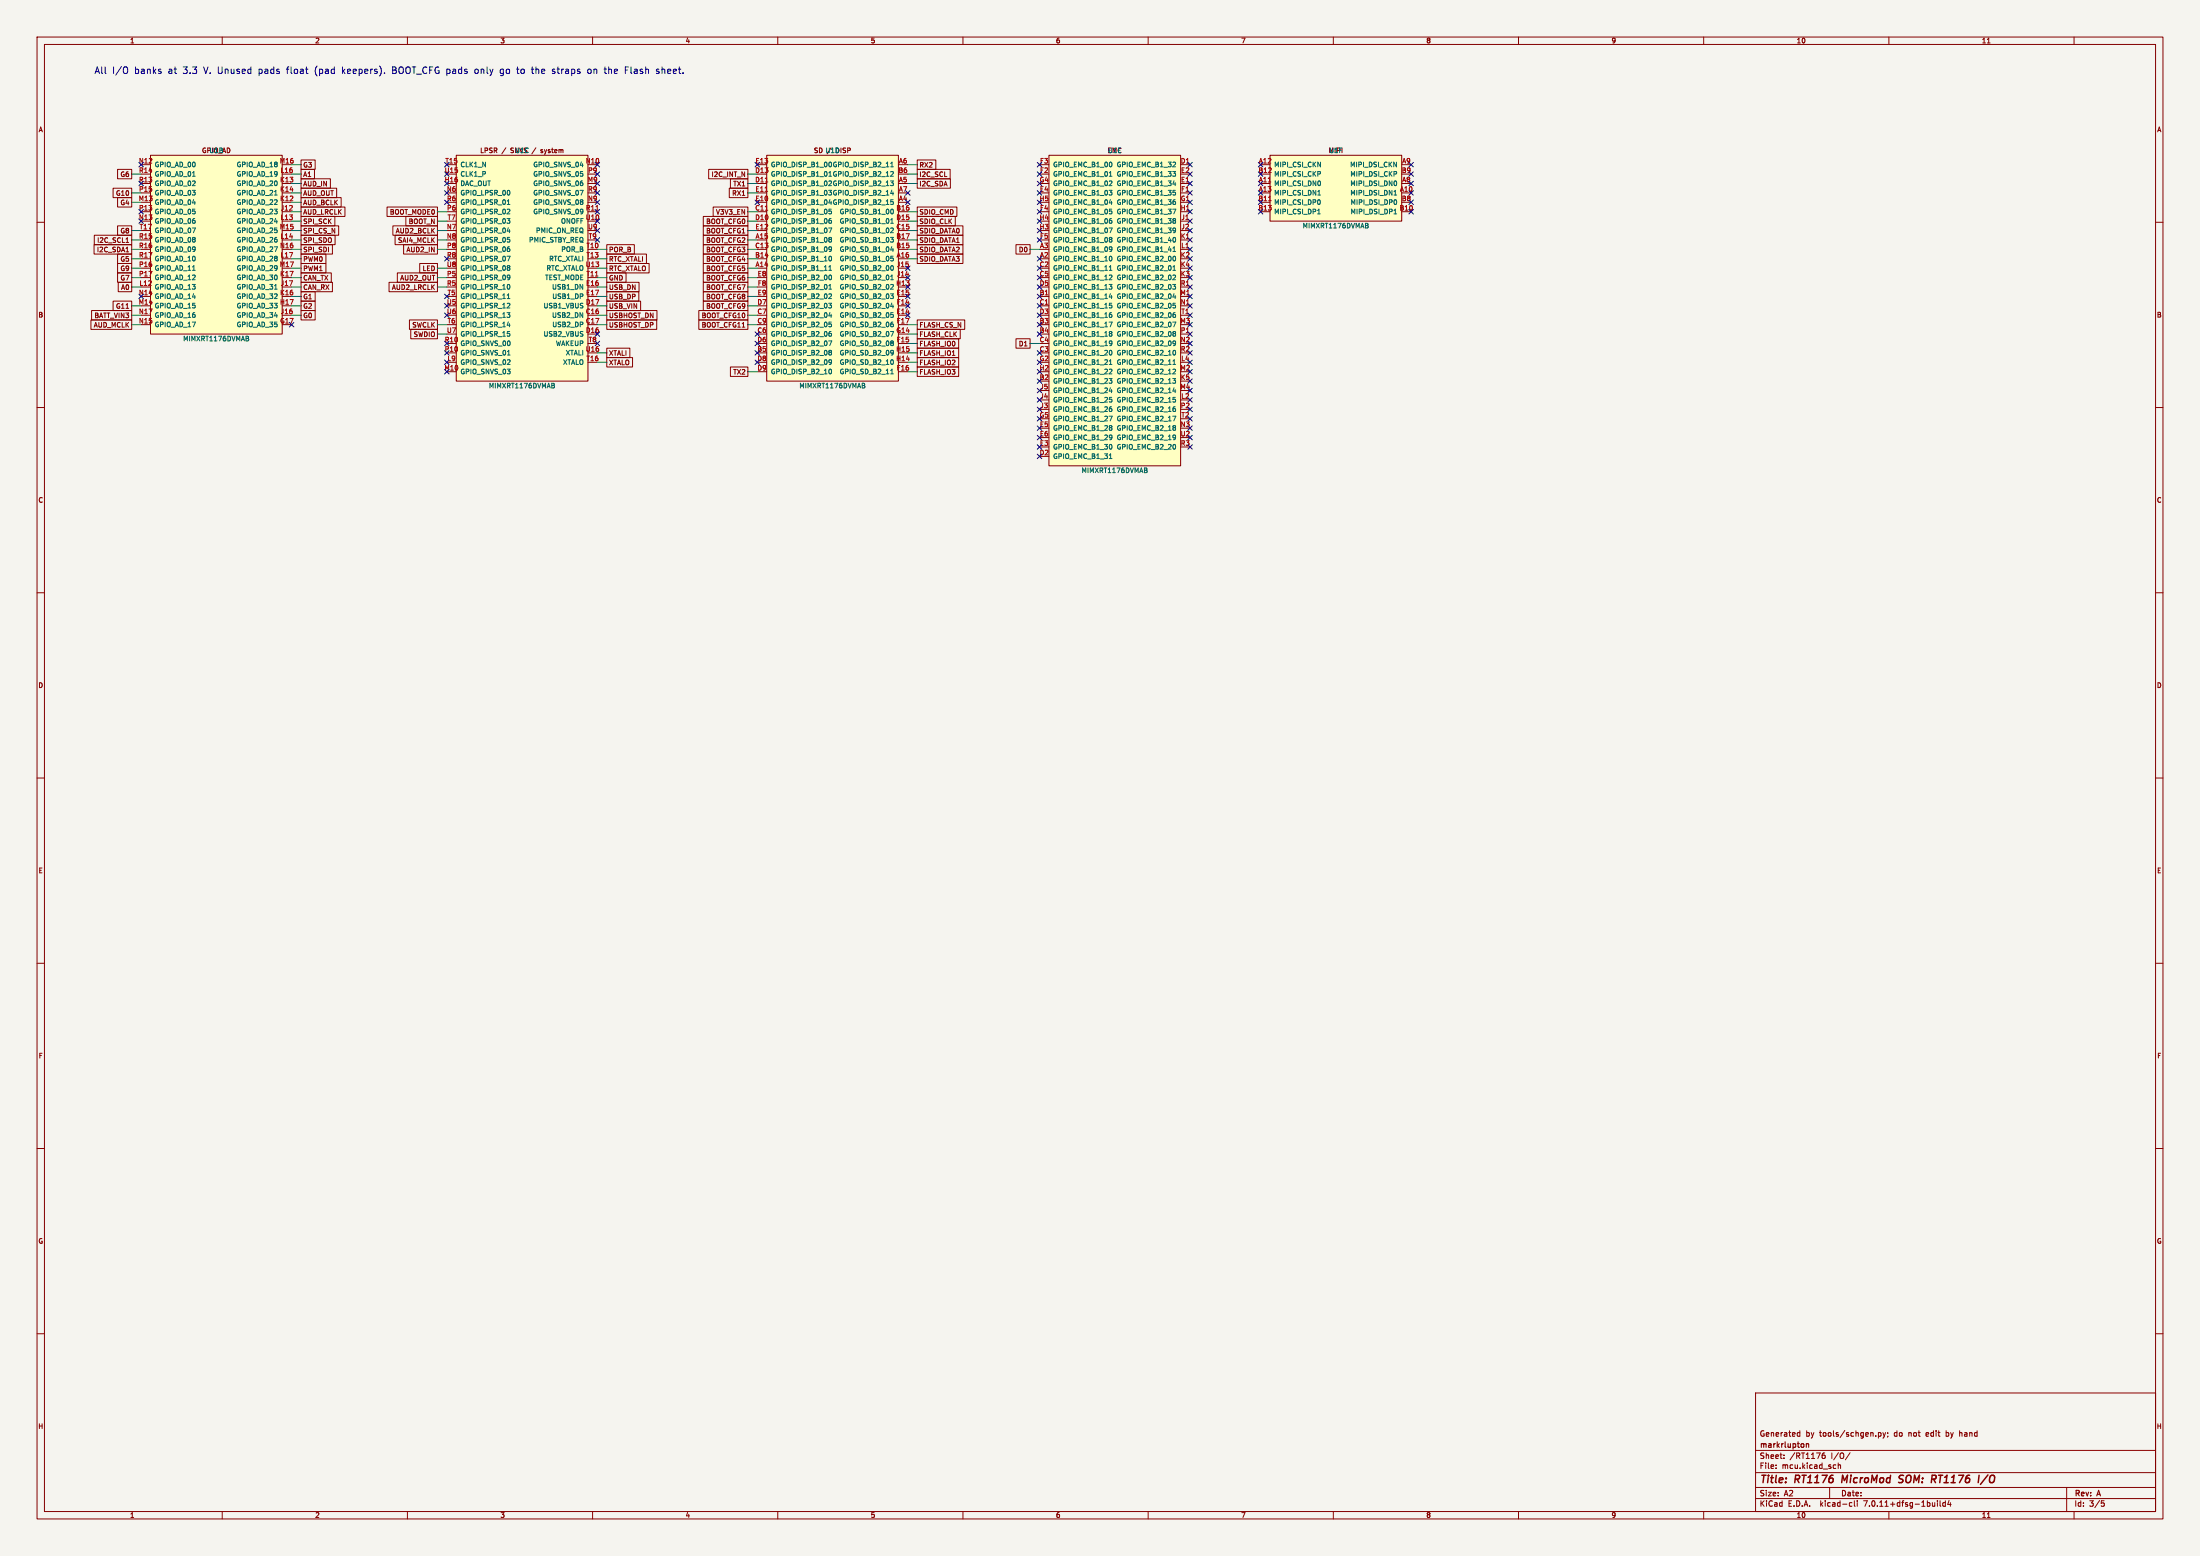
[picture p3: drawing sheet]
<svg xmlns="http://www.w3.org/2000/svg" width="594mm" height="420mm" viewBox="0 0 594 420" stroke-linecap="round" stroke-linejoin="round" font-family="sans-serif">
<path d="M0 0h594v420h-594z" fill="#f5f4ef" stroke="#f5f4ef" stroke-width=".27"/>
<g fill="none" stroke="#840000" stroke-width=".27">
<path d="M10 10h574v400h-574zM12 12h570v396h-570zM60 10v2M110 10v2M160 10v2M210 10v2M260 10v2M310 10v2M360 10v2M410 10v2M460 10v2M510 10v2"/>
<path d="M536.6 11.6h.7M560 10v2M10 60h2M30.5 50.8h5.1v2.5h-5.1zM31.7 53.3h3.9v2.6h-3.9zM31.7 45.7h3.9v2.6h-3.9zM40.6 41.9h35.6v48.3h-35.6zM81.3 43.2h3.8v2.5h-3.8zM81.3 45.7h3.6v2.6h-3.6zM81.3 58.4h9.1v2.6h-9.1zM81.3 55.9h11.8v2.5h-11.8zM81.3 53.3h10.8v2.6h-10.8z"/>
<path d="M81.3 48.3h7.9v2.5h-7.9zM81.3 50.8h9.6v2.5h-9.6zM104.5 55.9h13.6v2.5h-13.6zM109.6 58.4h8.5v2.6h-8.5zM123.2 41.9h35.5v61h-35.5zM189.9 58.4h12v2.6h-12zM191.3 45.7h10.6v2.6h-10.6zM192.6 55.9h9.3v2.5h-9.3zM196.9 50.8h5v2.5h-5zM197.2 48.3h4.7v2.5h-4.7zM207 41.9h35.6v61h-35.6zM247.6 43.2h5.1v2.5h-5.1z"/>
<path d="M247.6 45.7h8.9v2.6h-8.9zM247.6 48.3h9v2.5h-9zM247.6 55.9h10.8v2.5h-10.8zM247.6 58.4h10.3v2.6h-10.3zM283.2 41.9h35.6v83.8h-35.6zM318.8 44.5h2.5M318.8 49.5h2.5M318.8 52.1h2.5M318.8 57.2h2.5M318.8 59.7h2.5M342.9 41.9h35.6v17.8h-35.6zM582 60h2"/>
<path d="M25.4 66h10.2v2.6h-10.2zM25.5 63.5h10.1v2.5h-10.1zM31.7 73.7h3.9v2.5h-3.9zM31.7 71.1h3.9v2.6h-3.9zM31.7 68.6h3.9v2.5h-3.9zM31.7 61h3.9v2.5h-3.9zM31.9 76.2h3.7v2.5h-3.7zM34 68h.7M34 65.4h.7M81.3 73.7h8.1v2.5h-8.1zM81.3 66h8.5v2.6h-8.5zM81.3 63.5h9.2v2.5h-9.2z"/>
<path d="M81.3 61h10.1v2.5h-10.1zM81.3 78.7h3.8v2.6h-3.8zM81.3 76.2h8.5v2.5h-8.5zM81.3 68.6h6.7v2.5h-6.7zM81.3 71.1h6.7v2.6h-6.7zM105 76.2h13.1v2.5h-13.1zM106.1 61h12v2.5h-12zM106.7 63.5h11.4v2.5h-11.4zM107.3 73.7h10.8v2.5h-10.8zM109 66h9.1v2.6h-9.1zM113.3 71.1h4.8v2.6h-4.8zM163.8 71.1h11.5v2.6h-11.5z"/>
<path d="M163.8 78.7h8.7v2.6h-8.7zM163.8 76.2h8.7v2.5h-8.7zM163.8 73.7h5.2v2.5h-5.2zM163.8 68.6h10.7v2.5h-10.7zM163.8 66h7.5v2.6h-7.5zM189.9 61h12v2.5h-12zM189.9 63.5h12v2.5h-12zM189.9 66h12v2.6h-12zM189.9 68.6h12v2.5h-12zM189.9 71.1h12v2.6h-12zM189.9 73.7h12v2.5h-12zM189.9 76.2h12v2.5h-12z"/>
<path d="M189.9 78.7h12v2.6h-12zM247.6 66h12.4v2.6h-12.4zM247.6 68.6h12.4v2.5h-12.4zM247.6 61h12.4v2.5h-12.4zM247.6 63.5h12.4v2.5h-12.4zM274.3 66h3.8v2.6h-3.8zM318.8 62.2h2.5M318.8 64.8h2.5M318.8 67.3h2.5M318.8 77.5h2.5M24.5 86.4h11.1v2.5h-11.1zM24.7 83.8h10.9v2.6h-10.9z"/>
<path d="M30.5 81.3h5.1v2.5h-5.1zM81.3 83.8h3.8v2.6h-3.8zM81.3 81.3h3.8v2.5h-3.8zM110.5 86.4h7.6v2.5h-7.6zM110.9 88.9h7.2v2.5h-7.2zM163.8 83.8h13.6v2.6h-13.6zM163.8 81.3h9.2v2.5h-9.2zM163.8 86.4h13.5v2.5h-13.5zM163.8 94h6.3v2.5h-6.3zM163.8 96.5h7v2.6h-7zM188.7 83.8h13.2v2.6h-13.2zM188.7 86.4h13.2v2.5h-13.2z"/>
<path d="M189.9 81.3h12v2.5h-12zM197.2 99.1h4.7v2.5h-4.7zM247.6 86.4h12.9v2.5h-12.9zM247.6 99.1h11.2v2.5h-11.2zM247.6 96.5h11.2v2.6h-11.2zM247.6 94h11.2v2.5h-11.2zM247.6 91.4h11.2v2.6h-11.2zM247.6 88.9h11.7v2.5h-11.7zM274.3 91.4h3.8v2.6h-3.8zM280.7 80h2.5M280.7 82.6h2.5M318.8 82.6h2.5"/>
<path d="M318.8 90.2h2.5M318.8 85.1h2.5M10 110h2M280.7 110.5h2.5M280.7 108h2.5M280.7 105.4h2.5M582 110h2M10 160h2M582 160h2M10 210h2M582 210h2M10 260h2"/>
<path d="M582 260h2M10 310h2M582 310h2M10 360h2M474 376h108v32h-108zM582 360h2M474 397.5h108M474 391.5h108M479.5 396.2v.2M479.5 395.4v.2M481.7 393.5v.2M481.7 392.7v.2"/>
<path d="M485.4 387.6h.6M485.4 386.7h.6M486 386.2v1.5M492.7 392.2h-.5l-.2 .3v.9l.2 .3 .5-.2v-.7l-.5-.1-.2 .3M495.2 395.4h.5M495.7 396.3l-.5 .1M496.3 395.5l.6-.1 .1 1M496.3 394.9v1.5M499.5 392.1l-1.3 1.9M507.2 386.7h.4l.3 .3-.2 .6h-.5M507.2 386.7v1.5M508.4 386.7l.3 1"/>
<path d="M508.7 387.7l-.3 .5M509.1 386.7l-.4 1M509.7 386.7v.2M509.7 387.6l-.1 .3M529.1 386.2v1.5M529.2 386.7l-.1 .1M60 408v2M110 408v2M160 408v2M210 408v2M260 408v2M310 408v2"/>
<path d="M360 408v2M410 408v2M460 408v2M474 404.5h108M474 401.5h108M494 401.5v3M499.6 405.6h.4M500 406.5l-.4 .1M500.7 405.1v1.3l.2 .2M501.5 405.1v.1M501.5 405.6v1M510 408v2"/>
<path d="M523.1 405.1v.1M523.1 405.6v1M523.8 405.1v1.3l.2 .2M525.2 405.6h-.4l-.3 .3 .2 .6h.5M525.2 405.1v1.5M526.2 405l-.3 1.1h.9M526.6 405.6v1M536.6 409.6h.7M558 401.5v6.5M560 408v2M567.4 405.1h.7M567.5 405.6h.4l.3 .3-.2 .6-.5 .1"/>
</g>
<path d="M497.5 398.2l-.2 2M513.7 398.2l-.7 .1-.2 .5 .1 .3 .7 .2M522.6 398.3l.2 .3-.2 .5M536.8 398.1l-2.1 2.6M513.7 400l-.3 .2-.8-.1" fill="none" stroke="#840000" stroke-width=".4"/>
<path d="M487.8 389.7h.5v1" fill="none" stroke="#840000" stroke-width=".3"/>
<g fill="#ffffc2" stroke="#ffffc2" stroke-width=".27">
<path d="M342.9 41.9h35.6v17.8h-35.6z"/>
<path d="M283.2 41.9h35.6v83.8h-35.6z"/>
<path d="M207 41.9h35.6v61h-35.6z"/>
<path d="M40.6 41.9h35.6v48.3h-35.6z"/>
<path d="M123.2 41.9h35.5v61h-35.5z"/>
</g>
<g fill="none" stroke="#006464" stroke-width=".27">
<path d="M136.9 55.2h.8M223.8 56.5h.7M224 56.9l.5 .3v.4l-.5 .1M224 59.5l.5 .2v.4l-.5 .2M224.2 59h.2M240.4 48.8h.8l-.4 .5 .4 .1v.5l-.6 .2M240.5 45h.7M240.5 52.2h.8M240.5 53.9h.7M240.6 44.1l.2-.3v1.2M240.7 46.3l.4 .1 .1 .3-.8 .9h.8M240.7 54.4l.5 .2v.5l-.5 .1"/>
<path d="M240.7 59.2l.1-.2v1.3M241.1 56.6v1M241.1 51.8v.8M299.4 51.4h.8l-.4 .5M299.4 50.1h.8M299.5 47.6h.7M299.5 54.8h.8M300.2 44v.8M300.2 49v.4M300.2 52v.5M300.2 57.1v.5M300.2 59.6v.5"/>
<path d="M316.6 45h.8M316.6 46.3h.8l-.4 .5M316.6 56.5h.9l-.6 1.2M316.7 49.7h.8M317.4 43.9v.4M317.4 46.9v.5M317.4 52v.5M317.4 54.5v.6M317.4 59.1v.3M317.4 59.7v.4M355.7 57.7h.8M355.8 52.6h.7"/>
<path d="M356.4 54.2v.7M376.4 52.6h.7M376.4 57.7h.7M377 54.2v.7M223.7 61.5h.9l-.6 1.3M223.8 73h.7M223.8 78h.7M223.9 72l.3-.3v1.3M223.9 77.1l.3-.3v1.2M224 79.3l.4 .1 .1 .3-.8 .9h.8M224 64.1l.5 .2-.2 .3M224 66.6l.5 .3v.7l-.3 .3"/>
<path d="M224 64.6h.3M224.1 74.2a.68 .68 0 0 1 .4 .7 .68 .68 0 0 1-.4 .6M224.1 69.2a.68 .68 0 0 1 .4 .6 .68 .68 0 0 1-.4 .6M224.3 64.6l.2 .5-.5 .2M224.5 67.2l-.5 .2M240.4 64.1h.8l-.4 .5M240.4 79.3h.8l-.4 .5M240.5 75.5h.7M240.5 67.5h.8M240.5 60.3h.7M240.5 69.2h.7M240.7 74.4l.1-.2v1.3"/>
<path d="M241 61.5l.2 .3v.3l-.8 .7h.8M241 76.8l.2 .2v.3l-.8 .7h.8M241.1 69.7v.7M241.1 64.6v.7M241.1 71.8v1M241.1 79.9v.6M299.4 75.5h.8M299.4 76.8h.8l-.4 .5M299.4 61.5h.9l-.6 1.3M299.5 73h.7M300.2 69.4v.8M300.2 64.2v.3"/>
<path d="M300.2 64.7v.5M300.2 66.7v.9M300.2 74.4v.4M300.2 77.4v.5M300.2 67.2v.1M316.6 75.5h.8M316.6 76.8h.8l-.4 .5M316.7 73h.7M316.7 67.9h.7M317.4 61.7v.8M317.4 64.3v.8M317.4 69.4v.8"/>
<path d="M317.4 74.4v.4M317.4 77.4v.5M317.4 62.1v.1M369.3 60.9v.6M369.3 60.4v.4M67 91.4v.6M67 90.9v.3M136.9 80.6h.8M137 95.8h.7M223.7 81.9h.8l-.4 .4 .4 .2v.4l-.6 .2M223.7 92h.9l-.6 1.3M223.8 85.2h.8"/>
<path d="M223.8 86.9h.7M224 87.4l.5 .3v.4l-.5 .1M224 90l.5 .2v.4l-.5 .1M224 94.6l.5 .2-.2 .3M224 97.1l.5 .2-.2 .9M224 95.1h.3M224.1 99.6a.68 .68 0 0 1 .4 .7 .68 .68 0 0 1-.4 .6M224.2 89.5h.2M224.3 95.1l.2 .5-.5 .2M224.3 98.3l-.1 .1M224.3 98.2v.1M224.4 84.8v.9"/>
<path d="M224.5 97.6l-.5 .3M240.4 89.5h.9l-.6 1.2M240.5 82.7h.8M240.5 84.4h.7M240.7 99.8l.1-.2v1.3M241.1 97.2v1M241.1 84.9v.7M241.1 87.5v.6M241.1 92.1v.4M241.1 92.6v.6M241.1 94.6l.1 .7-.2 .4M241.2 95.1l-.1 .2"/>
<path d="M299.4 86.9h.9l-.6 1.3M299.5 80.2h.8M299.5 98.4h.7M300.2 82.5v.5M300.2 85v.5M300.2 89.6v.3M300.2 90.1v.5M300.2 92.1v.9M300.2 94.8v.8M300.2 99.8v.4M300.2 92.6v.1M316.6 86.9h.9l-.6 1.3"/>
<path d="M316.7 80.2h.8M316.7 98.4h.7M317.4 82.5v.5M317.4 85v.5M317.4 89.6v.3M317.4 90.1v.5M317.4 92.1v.9M317.4 94.8v.8M317.4 99.8v.4M317.4 92.6v.1M149.6 104.1v.6M149.6 103.6v.3"/>
<path d="M233.4 104.1v.6M233.4 103.6v.3M240.5 100.9h.7M299.4 102.2h.8l-.4 .5M299.4 112.3h.9l-.6 1.3M299.4 100.9h.8M299.5 105.6h.8M300.2 102.8v.5M300.2 107.9v.5M300.2 110.4v.5M300.2 115v.3M300.2 115.5v.5"/>
<path d="M300.2 117.5v.9M300.2 118v.1M316.6 102.2h.8l-.4 .5M316.6 112.3h.9l-.6 1.3M316.6 100.9h.8M316.7 105.6h.8M317.4 102.8v.5M317.4 107.9v.5M317.4 110.4v.5M317.4 115v.3M317.4 115.5v.5M317.4 117.5v.9"/>
<path d="M317.4 118v.1M299.5 123.8h.7M300.2 120.2v.8M309.6 127v.5M309.6 126.4v.4M317.4 120.2v.8"/>
</g>
<path d="M160.9 56.7h.7M206.6 51.7h.7M206.6 56.7h.7M206.6 49.1h.7M342.5 54.2h.7" fill="none" stroke="#a90000" stroke-width=".27"/>
<g fill="none" stroke="#0000c2" stroke-width=".27">
<path d="M34.2 18.2a1.26 1.26 0 0 1 0 1.6M128.4 18.7l-.2 .3 .2 .8M135.4 18.7l-.3 .3v.5l.3 .3M139.5 18.7h.6M139.7 18.1v1.5l.3 .2M143.4 18.7h.7M143.7 18.1v1.5l.4 .2M149.1 19.8h.5M149.6 18.7l-.5 .2 .1 .3 .4 .1M159.4 18.7h-.4l-.3 .3 .1 .7 .2 .1h.4M163.1 18.7h.7M163.4 19.8h.4"/>
<path d="M168.8 18.9h.6M168.8 18.1h.9M177.9 18.7h-.4l-.3 .2 .1 .3 .6 .1v.5h-.7M135.1 20.4h.2"/>
</g>
<g fill="none" stroke="#009600" stroke-width=".27">
<path d="M35.6 47h2.5M35.6 52.1h2.5M35.6 54.6h2.5M78.7 49.5h2.6M78.7 57.2h2.6M78.7 59.7h2.6M78.7 47h2.6M78.7 44.5h2.6M78.7 52.1h2.6M78.7 54.6h2.6M118.1 57.2h2.5M118.1 59.7h2.5"/>
<path d="M201.9 49.5h2.6M201.9 57.2h2.6M201.9 59.7h2.6M201.9 47h2.6M201.9 52.1h2.6M245.1 49.5h2.5M245.1 57.2h2.5M245.1 59.7h2.5M245.1 47h2.5M245.1 44.5h2.5M35.6 67.3h2.5M35.6 69.9h2.5"/>
<path d="M35.6 62.2h2.5M35.6 77.5h2.5M35.6 74.9h2.5M35.6 72.4h2.5M35.6 64.8h2.5M78.7 67.3h2.6M78.7 69.9h2.6M78.7 62.2h2.6M78.7 77.5h2.6M78.7 74.9h2.6M78.7 72.4h2.6M78.7 64.8h2.6"/>
<path d="M118.1 67.3h2.5M118.1 62.2h2.5M118.1 77.5h2.5M118.1 74.9h2.5M118.1 72.4h2.5M118.1 64.8h2.5M161.3 67.3h2.5M161.3 69.9h2.5M161.3 77.5h2.5M161.3 74.9h2.5M161.3 72.4h2.5M201.9 67.3h2.6"/>
<path d="M201.9 69.9h2.6M201.9 62.2h2.6M201.9 77.5h2.6M201.9 74.9h2.6M201.9 72.4h2.6M201.9 64.8h2.6M245.1 67.3h2.5M245.1 69.9h2.5M245.1 62.2h2.5M245.1 64.8h2.5M278.1 67.3h2.6M35.6 82.6h2.5"/>
<path d="M35.6 85.1h2.5M35.6 87.6h2.5M78.7 82.6h2.6M78.7 85.1h2.6M78.7 80h2.6M118.1 87.6h2.5M118.1 90.2h2.5M161.3 97.8h2.5M161.3 95.3h2.5M161.3 82.6h2.5M161.3 85.1h2.5M161.3 87.6h2.5"/>
<path d="M161.3 80h2.5M201.9 82.6h2.6M201.9 85.1h2.6M201.9 87.6h2.6M201.9 80h2.6M245.1 97.8h2.5M245.1 95.3h2.5M245.1 92.7h2.5M245.1 87.6h2.5M245.1 90.2h2.5M278.1 92.7h2.6M201.9 100.3h2.6"/>
<path d="M245.1 100.3h2.5"/>
</g>
<g fill="none" stroke="#000084" stroke-width=".27">
<path d="M37.5 59.1l1.2 1.2M37.5 56.5l1.2 1.3M37.5 48.9l1.2 1.2M37.5 43.8l1.2 1.3M38.7 59.1l-1.2 1.2M38.7 56.5l-1.2 1.3M38.7 48.9l-1.2 1.2M38.7 43.8l-1.2 1.3M120 54l1.3 1.2M120 51.5l1.3 1.2M120 48.9l1.3 1.2M120 46.4l1.3 1.2"/>
<path d="M120 43.8l1.3 1.3M121.3 54l-1.3 1.2M121.3 51.5l-1.3 1.2M121.3 48.9l-1.3 1.2M121.3 46.4l-1.3 1.2M121.3 43.8l-1.3 1.3M160.7 59.1l1.2 1.2M160.7 56.5l1.2 1.3M160.7 54l1.2 1.2M160.7 51.5l1.2 1.2M160.7 48.9l1.2 1.2M160.7 46.4l1.2 1.2"/>
<path d="M160.7 43.8l1.2 1.3M161.9 54l-1.2 1.2M161.9 59.1l-1.2 1.2M161.9 56.5l-1.2 1.3M161.9 51.5l-1.2 1.2M161.9 48.9l-1.2 1.2M161.9 46.4l-1.2 1.2M161.9 43.8l-1.2 1.3M203.9 54l1.2 1.2M203.9 43.8l1.2 1.3M205.1 54l-1.2 1.2M205.1 43.8l-1.2 1.3"/>
<path d="M244.5 54l1.2 1.2M244.5 51.5l1.2 1.2M245.7 54l-1.2 1.2M245.7 51.5l-1.2 1.2M280.1 48.9l1.2 1.2M280.1 51.5l1.2 1.2M280.1 54l1.2 1.2M280.1 56.5l1.2 1.3M280.1 59.1l1.2 1.2M280.1 43.8l1.2 1.3M280.1 46.4l1.2 1.2M281.3 48.9l-1.2 1.2"/>
<path d="M281.3 51.5l-1.2 1.2M281.3 54l-1.2 1.2M281.3 56.5l-1.2 1.3M281.3 59.1l-1.2 1.2M281.3 43.8l-1.2 1.3M281.3 46.4l-1.2 1.2M320.7 56.5l1.2 1.3M320.7 59.1l1.2 1.2M320.7 54l1.2 1.2M320.7 51.5l1.2 1.2M320.7 48.9l1.2 1.2M320.7 46.4l1.2 1.2"/>
<path d="M320.7 43.8l1.2 1.3M321.9 59.1l-1.2 1.2M321.9 56.5l-1.2 1.3M321.9 54l-1.2 1.2M321.9 51.5l-1.2 1.2M321.9 48.9l-1.2 1.2M321.9 46.4l-1.2 1.2M321.9 43.8l-1.2 1.3M339.8 54l1.2 1.2M339.8 43.8l1.2 1.3M339.8 56.5l1.2 1.3M339.8 51.5l1.2 1.2"/>
<path d="M339.8 48.9l1.2 1.2M339.8 46.4l1.2 1.2M341 54l-1.2 1.2M341 43.8l-1.2 1.3M341 56.5l-1.2 1.3M341 51.5l-1.2 1.2M341 48.9l-1.2 1.2M341 46.4l-1.2 1.2M380.4 46.4l1.2 1.2M380.4 48.9l1.2 1.2M380.4 51.5l1.2 1.2M380.4 54l1.2 1.2"/>
<path d="M380.4 43.8l1.2 1.3M380.4 56.5l1.2 1.3M381.6 46.4l-1.2 1.2M381.6 48.9l-1.2 1.2M381.6 51.5l-1.2 1.2M381.6 54l-1.2 1.2M381.6 43.8l-1.2 1.3M381.6 56.5l-1.2 1.3M37.5 79.4l1.2 1.2M38.7 79.4l-1.2 1.2M120 79.4l1.3 1.2M120 69.2l1.3 1.3"/>
<path d="M121.3 79.4l-1.3 1.2M121.3 69.2l-1.3 1.3M160.7 64.2l1.2 1.2M160.7 61.6l1.2 1.2M161.9 64.2l-1.2 1.2M161.9 61.6l-1.2 1.2M244.5 79.4l1.2 1.2M244.5 76.9l1.2 1.2M244.5 74.3l1.2 1.2M244.5 71.8l1.2 1.2M245.7 79.4l-1.2 1.2M245.7 76.9l-1.2 1.2"/>
<path d="M245.7 74.3l-1.2 1.2M245.7 71.8l-1.2 1.2M280.1 61.6l1.2 1.2M280.1 64.2l1.2 1.2M280.1 76.9l1.2 1.2M280.1 74.3l1.2 1.2M280.1 71.8l1.2 1.2M280.1 69.2l1.2 1.3M280.1 79.4l1.2 1.2M281.3 61.6l-1.2 1.2M281.3 64.2l-1.2 1.2M281.3 76.9l-1.2 1.2"/>
<path d="M281.3 74.3l-1.2 1.2M281.3 71.8l-1.2 1.2M281.3 69.2l-1.2 1.3M281.3 79.4l-1.2 1.2M320.7 64.2l1.2 1.2M320.7 61.6l1.2 1.2M320.7 66.7l1.2 1.2M320.7 79.4l1.2 1.2M320.7 76.9l1.2 1.2M320.7 74.3l1.2 1.2M320.7 71.8l1.2 1.2M320.7 69.2l1.2 1.3"/>
<path d="M321.9 64.2l-1.2 1.2M321.9 61.6l-1.2 1.2M321.9 69.2l-1.2 1.3M321.9 71.8l-1.2 1.2M321.9 74.3l-1.2 1.2M321.9 76.9l-1.2 1.2M321.9 66.7l-1.2 1.2M321.9 79.4l-1.2 1.2M78.1 87l1.2 1.2M79.3 87l-1.2 1.2M120 94.6l1.3 1.3M120 81.9l1.3 1.3"/>
<path d="M120 99.7l1.3 1.2M120 97.2l1.3 1.2M120 92.1l1.3 1.2M120 84.5l1.3 1.2M121.3 94.6l-1.3 1.3M121.3 99.7l-1.3 1.2M121.3 92.1l-1.3 1.2M121.3 84.5l-1.3 1.2M121.3 81.9l-1.3 1.3M121.3 97.2l-1.3 1.2M160.7 89.6l1.2 1.2M160.7 92.1l1.2 1.2"/>
<path d="M161.9 89.6l-1.2 1.2M161.9 92.1l-1.2 1.2M203.9 89.6l1.2 1.2M203.9 97.2l1.2 1.2M203.9 94.6l1.2 1.3M203.9 92.1l1.2 1.2M205.1 89.6l-1.2 1.2M205.1 94.6l-1.2 1.3M205.1 97.2l-1.2 1.2M205.1 92.1l-1.2 1.2M244.5 84.5l1.2 1.2M244.5 81.9l1.2 1.3"/>
<path d="M245.7 81.9l-1.2 1.3M245.7 84.5l-1.2 1.2M280.1 99.7l1.2 1.2M280.1 94.6l1.2 1.3M280.1 89.6l1.2 1.2M280.1 97.2l1.2 1.2M280.1 87l1.2 1.2M280.1 84.5l1.2 1.2M280.1 81.9l1.2 1.3M281.3 99.7l-1.2 1.2M281.3 97.2l-1.2 1.2M281.3 89.6l-1.2 1.2"/>
<path d="M281.3 87l-1.2 1.2M281.3 84.5l-1.2 1.2M281.3 94.6l-1.2 1.3M281.3 81.9l-1.2 1.3M320.7 97.2l1.2 1.2M320.7 94.6l1.2 1.3M320.7 89.6l1.2 1.2M320.7 87l1.2 1.2M320.7 81.9l1.2 1.3M320.7 92.1l1.2 1.2M320.7 84.5l1.2 1.2M320.7 99.7l1.2 1.2"/>
<path d="M321.9 97.2l-1.2 1.2M321.9 94.6l-1.2 1.3M321.9 89.6l-1.2 1.2M321.9 87l-1.2 1.2M321.9 81.9l-1.2 1.3M321.9 92.1l-1.2 1.2M321.9 84.5l-1.2 1.2M321.9 99.7l-1.2 1.2M280.1 104.8l1.2 1.2M280.1 102.3l1.2 1.2M280.1 107.3l1.2 1.3M280.1 109.9l1.2 1.2"/>
<path d="M280.1 112.4l1.2 1.2M280.1 115l1.2 1.2M280.1 117.5l1.2 1.2M281.3 104.8l-1.2 1.2M281.3 102.3l-1.2 1.2M281.3 107.3l-1.2 1.3M281.3 109.9l-1.2 1.2M281.3 112.4l-1.2 1.2M281.3 115l-1.2 1.2M281.3 117.5l-1.2 1.2M320.7 102.3l1.2 1.2M320.7 104.8l1.2 1.2"/>
<path d="M320.7 115l1.2 1.2M320.7 112.4l1.2 1.2M320.7 109.9l1.2 1.2M320.7 107.3l1.2 1.3M320.7 117.5l1.2 1.2M321.9 102.3l-1.2 1.2M321.9 104.8l-1.2 1.2M321.9 115l-1.2 1.2M321.9 112.4l-1.2 1.2M321.9 109.9l-1.2 1.2M321.9 107.3l-1.2 1.3M321.9 117.5l-1.2 1.2"/>
<path d="M280.1 120l1.2 1.3M280.1 122.6l1.2 1.2M281.3 122.6l-1.2 1.2M281.3 120l-1.2 1.3M320.7 120l1.2 1.3M321.9 120l-1.2 1.3"/>
</g>
<g font-size="2.8" fill="#840000">
<text x="475" y="400.9">Title:</text>
<text x="484.7" y="400.9">RT1176</text>
<text x="498.1" y="400.9">MicroMod</text>
<text x="514.4" y="400.9">SOM:</text>
<text x="523.9" y="400.9">RT1176</text>
<text x="537.4" y="400.9">I/O</text>
</g>
<g font-size="2.5" fill="#0000c2">
<text x="25.4" y="20.1">All</text>
<text x="30.2" y="20.1">I/O</text>
<text x="36.3" y="20.1">banks</text>
<text x="45.4" y="20.1">at</text>
<text x="49.5" y="20.1">3.3</text>
<text x="55.2" y="20.1">V. Unused</text>
<text x="70.1" y="20.1">pads</text>
<text x="77.9" y="20.1">float</text>
<text x="85.5" y="20.1">(pad</text>
<text x="93" y="20.1">keepers).</text>
<text x="106.6" y="20.1">BOOT_CFG pads</text>
<text x="129.1" y="20.1">only</text>
<text x="136" y="20.1">go</text>
<text x="140.7" y="20.1">to</text>
<text x="144.8" y="20.1">the</text>
<text x="150.4" y="20.1">straps</text>
<text x="160.1" y="20.1">on</text>
<text x="164.7" y="20.1">the</text>
<text x="170.4" y="20.1">Flash</text>
<text x="178.9" y="20.1">sheet.</text>
</g>
<g font-size="2.1" fill="#840000">
<text x="475" y="388">Generated</text>
<text x="487.5" y="388">by</text>
<text x="491.3" y="388">tools/schgen.py;</text>
<text x="511.5" y="388">do</text>
<text x="515.6" y="388">not</text>
<text x="520.4" y="388">edit</text>
<text x="525.9" y="388">by</text>
<text x="529.7" y="388">hand</text>
<text x="475" y="394">Sheet:</text>
<text x="475" y="391.2">markrlupton</text>
<text x="483.2" y="394">/RT1176</text>
<text x="494.5" y="394">I/O/</text>
<text x="475" y="396.7">File:</text>
<text x="481.1" y="396.7">mcu.kicad_sch</text>
<text x="475" y="406.9">KiCad</text>
<text x="475" y="404.1">Size:</text>
<text x="481.7" y="404.1">A2</text>
<text x="482.7" y="406.9">E.D.A.</text>
<text x="491.6" y="406.9">kicad-cli</text>
<text x="497" y="404.1">Date:</text>
<text x="503.5" y="406.9">7.0.11+dfsg-1build4</text>
<text x="560" y="404.3">Rev:</text>
<text x="560" y="406.9">Id:</text>
<text x="564.1" y="406.9">3/5</text>
<text x="566.4" y="404.3">A</text>
</g>
<g font-size="1.8" fill="#840000">
<text x="35" y="11.9">1</text>
<text x="85" y="11.9">2</text>
<text x="135" y="11.9">3</text>
<text x="185" y="11.9">4</text>
<text x="235" y="11.9">5</text>
<text x="285" y="11.9">6</text>
<text x="335" y="11.9">7</text>
<text x="385" y="11.9">8</text>
<text x="435" y="11.9">9</text>
<text x="485" y="11.9">10</text>
<text x="535" y="11.9">11</text>
<text x="10.3" y="35.9">A</text>
<text x="582.3" y="35.9">A</text>
<text x="54.4" y="41.5">GPIO_AD</text>
<text x="129.5" y="41.5">LPSR</text>
<text x="135.5" y="41.5">/</text>
<text x="138" y="41.5">SNVS /</text>
<text x="146.6" y="41.5">system</text>
<text x="32.4" y="47.9">G6</text>
<text x="81.8" y="45.4">G3</text>
<text x="81.8" y="47.9">A1</text>
<text x="192" y="47.9">I2C_INT_N</text>
<text x="248.1" y="45.4">RX2</text>
<text x="248.1" y="47.9">I2C_SCL</text>
<text x="31.2" y="53">G10</text>
<text x="81.8" y="50.5">AUD_IN</text>
<text x="81.8" y="53">AUD_OUT</text>
<text x="197.6" y="53">RX1</text>
<text x="197.9" y="50.5">TX1</text>
<text x="248.1" y="50.5">I2C_SDA</text>
<text x="32.4" y="55.6">G4</text>
<text x="81.8" y="58.1">AUD_LRCLK</text>
<text x="81.8" y="55.6">AUD_BCLK</text>
<text x="105.2" y="58.1">BOOT_MODE0</text>
<text x="193.2" y="58.1">V3V3_EN</text>
<text x="248.1" y="58.1">SDIO_CMD</text>
<text x="26.1" y="65.7">I2C_SCL1</text>
<text x="32.4" y="63.2">G8</text>
<text x="81.8" y="65.7">SPI_SDO</text>
<text x="81.8" y="63.2">SPI_CS_N</text>
<text x="81.8" y="60.6">SPI_SCK</text>
<text x="106.7" y="63.2">AUD2_BCLK</text>
<text x="107.3" y="65.7">SAI4_MCLK</text>
<text x="110.2" y="60.6">BOOT_N</text>
<text x="190.5" y="60.6">BOOT_CFG0</text>
<text x="190.5" y="63.2">BOOT_CFG1</text>
<text x="190.5" y="65.7">BOOT_CFG2</text>
<text x="248.1" y="60.6">SDIO_CLK</text>
<text x="248.1" y="63.2">SDIO_DATA0</text>
<text x="248.1" y="65.7">SDIO_DATA1</text>
<text x="26.1" y="68.3">I2C_SDA1</text>
<text x="32.4" y="70.8">G5</text>
<text x="81.8" y="68.3">SPI_SDI</text>
<text x="81.8" y="70.8">PWM0</text>
<text x="109.6" y="68.3">AUD2_IN</text>
<text x="164.3" y="70.8">RTC_XTALI</text>
<text x="164.3" y="68.3">POR_B</text>
<text x="190.5" y="68.3">BOOT_CFG3</text>
<text x="190.5" y="70.8">BOOT_CFG4</text>
<text x="248.1" y="68.3">SDIO_DATA2</text>
<text x="248.1" y="70.8">SDIO_DATA3</text>
<text x="275" y="68.3">D0</text>
<text x="32.4" y="75.9">G7</text>
<text x="32.4" y="73.3">G9</text>
<text x="81.8" y="75.9">CAN_TX</text>
<text x="81.8" y="73.3">PWM1</text>
<text x="107.9" y="75.9">AUD2_OUT</text>
<text x="114" y="73.3">LED</text>
<text x="164.3" y="73.3">RTC_XTALO</text>
<text x="164.3" y="75.9">GND</text>
<text x="190.5" y="73.3">BOOT_CFG5</text>
<text x="190.5" y="75.9">BOOT_CFG6</text>
<text x="31.2" y="83.5">G11</text>
<text x="32.6" y="78.4">A0</text>
<text x="81.8" y="83.5">G2</text>
<text x="81.8" y="81">G1</text>
<text x="81.8" y="78.4">CAN_RX</text>
<text x="105.7" y="78.4">AUD2_LRCLK</text>
<text x="164.3" y="83.5">USB_VIN</text>
<text x="164.3" y="81">USB_DP</text>
<text x="164.3" y="78.4">USB_DN</text>
<text x="190.5" y="78.4">BOOT_CFG7</text>
<text x="190.5" y="81">BOOT_CFG8</text>
<text x="190.5" y="83.5">BOOT_CFG9</text>
<text x="10.3" y="85.9">B</text>
<text x="25.2" y="88.6">AUD_MCLK</text>
<text x="25.4" y="86">BATT_VIN3</text>
<text x="81.8" y="86">G0</text>
<text x="111.2" y="88.6">SWCLK</text>
<text x="164.3" y="86">USBHOST_DN</text>
<text x="164.3" y="88.6">USBHOST_DP</text>
<text x="189.3" y="86">BOOT_CFG10</text>
<text x="189.3" y="88.6">BOOT_CFG11</text>
<text x="248.1" y="88.6">FLASH_CS_N</text>
<text x="582.3" y="85.9">B</text>
<text x="111.6" y="91.1">SWDIO</text>
<text x="248.1" y="93.7">FLASH_IO0</text>
<text x="248.1" y="91.1">FLASH_CLK</text>
<text x="275" y="93.7">D1</text>
<text x="164.3" y="96.2">XTALI</text>
<text x="164.3" y="98.7">XTALO</text>
<text x="197.9" y="101.3">TX2</text>
<text x="248.1" y="101.3">FLASH_IO3</text>
<text x="248.1" y="98.7">FLASH_IO2</text>
<text x="248.1" y="96.2">FLASH_IO1</text>
<text x="10.3" y="135.9">C</text>
<text x="582.3" y="135.9">C</text>
<text x="10.3" y="185.9">D</text>
<text x="582.3" y="185.9">D</text>
<text x="10.3" y="235.9">E</text>
<text x="582.3" y="235.9">E</text>
<text x="10.3" y="285.9">F</text>
<text x="582.3" y="285.9">F</text>
<text x="10.3" y="335.9">G</text>
<text x="582.3" y="335.9">G</text>
<text x="10.2" y="385.9">H</text>
<text x="582.2" y="385.9">H</text>
<text x="35" y="409.9">1</text>
<text x="85" y="409.9">2</text>
<text x="135" y="409.9">3</text>
<text x="185" y="409.9">4</text>
<text x="235" y="409.9">5</text>
<text x="285" y="409.9">6</text>
<text x="335" y="409.9">7</text>
<text x="385" y="409.9">8</text>
<text x="435" y="409.9">9</text>
<text x="485" y="409.9">10</text>
<text x="535" y="409.9">11</text>
</g>
<g font-size="1.8" fill="#006464">
<text x="56.4" y="41.5">U1B</text>
<text x="139" y="41.5">U1C</text>
<text x="219.6" y="41.5">SD U1DDISP</text>
<text x="223.3" y="41.5">/</text>
<text x="299" y="41.5">U1E</text>
<text x="358.8" y="41.5">U1F</text>
<text x="41.7" y="45.3">GPIO_AD_00</text>
<text x="41.7" y="47.9">GPIO_AD_01</text>
<text x="63.8" y="47.9">GPIO_AD_19</text>
<text x="63.8" y="45.3">GPIO_AD_18</text>
<text x="124.2" y="45.3">CLK1_N</text>
<text x="124.2" y="47.9">CLK1_P</text>
<text x="143.9" y="45.3">GPIO_SNVS_04</text>
<text x="143.9" y="47.9">GPIO_SNVS_05</text>
<text x="208" y="47.9">GPIO_DISP_B1_01 GPIO_DISP_B2_12</text>
<text x="208" y="45.3">GPIO_DISP_B1_00 GPIO_DISP_B2_11</text>
<text x="284.2" y="47.9">GPIO_EMC_B1_01</text>
<text x="284.2" y="45.3">GPIO_EMC_B1_00</text>
<text x="301.4" y="45.3">GPIO_EMC_B1_32</text>
<text x="301.4" y="47.9">GPIO_EMC_B1_33</text>
<text x="343.9" y="45.3">MIPI_CSI_CKN</text>
<text x="343.9" y="47.9">MIPI_CSI_CKP</text>
<text x="364.4" y="45.3">MIPI_DSI_CKN</text>
<text x="364.5" y="47.9">MIPI_DSI_CKP</text>
<text x="41.7" y="52.9">GPIO_AD_03</text>
<text x="41.7" y="50.4">GPIO_AD_02</text>
<text x="63.8" y="50.4">GPIO_AD_20</text>
<text x="63.8" y="52.9">GPIO_AD_21</text>
<text x="124.2" y="50.4">DAC_OUT</text>
<text x="124.2" y="52.9">GPIO_LPSR_00</text>
<text x="143.9" y="50.4">GPIO_SNVS_06</text>
<text x="143.9" y="52.9">GPIO_SNVS_07</text>
<text x="208" y="50.4">GPIO_DISP_B1_02 GPIO_DISP_B2_13</text>
<text x="208" y="52.9">GPIO_DISP_B1_03 GPIO_DISP_B2_14</text>
<text x="284.2" y="52.9">GPIO_EMC_B1_03</text>
<text x="284.2" y="50.4">GPIO_EMC_B1_02</text>
<text x="301.4" y="50.4">GPIO_EMC_B1_34</text>
<text x="301.4" y="52.9">GPIO_EMC_B1_35</text>
<text x="343.9" y="50.4">MIPI_CSI_DN0</text>
<text x="343.9" y="52.9">MIPI_CSI_DN1</text>
<text x="364.5" y="52.9">MIPI_DSI_DN1</text>
<text x="364.5" y="50.4">MIPI_DSI_DN0</text>
<text x="41.7" y="55.5">GPIO_AD_04</text>
<text x="41.7" y="58">GPIO_AD_05</text>
<text x="63.8" y="58">GPIO_AD_23</text>
<text x="63.8" y="55.5">GPIO_AD_22</text>
<text x="124.2" y="58">GPIO_LPSR_02</text>
<text x="124.2" y="55.5">GPIO_LPSR_01</text>
<text x="143.9" y="55.5">GPIO_SNVS_08</text>
<text x="143.9" y="58">GPIO_SNVS_09</text>
<text x="208" y="58">GPIO_DISP_B1_05</text>
<text x="208" y="55.5">GPIO_DISP_B1_04 GPIO_DISP_B2_15</text>
<text x="226.6" y="58">GPIO_SD_B1_00</text>
<text x="284.2" y="58">GPIO_EMC_B1_05</text>
<text x="284.2" y="55.5">GPIO_EMC_B1_04</text>
<text x="301.4" y="55.5">GPIO_EMC_B1_36</text>
<text x="301.4" y="58">GPIO_EMC_B1_37</text>
<text x="343.9" y="55.5">MIPI_CSI_DP0</text>
<text x="343.9" y="58">MIPI_CSI_DP1</text>
<text x="364.5" y="58">MIPI_DSI_DP1</text>
<text x="364.5" y="55.5">MIPI_DSI_DP0</text>
<text x="41.7" y="60.6">GPIO_AD_06</text>
<text x="41.7" y="65.6">GPIO_AD_08</text>
<text x="41.7" y="63.1">GPIO_AD_07</text>
<text x="63.8" y="60.6">GPIO_AD_24</text>
<text x="63.8" y="65.6">GPIO_AD_26</text>
<text x="63.8" y="63.1">GPIO_AD_25</text>
<text x="124.2" y="63.1">GPIO_LPSR_04</text>
<text x="124.2" y="65.6">GPIO_LPSR_05</text>
<text x="124.2" y="60.6">GPIO_LPSR_03</text>
<text x="142.7" y="65.6">PMIC_STBY_REQ</text>
<text x="144.6" y="63.1">PMIC_ON_REQ</text>
<text x="151.4" y="60.6">ONOFF</text>
<text x="208" y="65.6">GPIO_DISP_B1_08</text>
<text x="208" y="60.6">GPIO_DISP_B1_06</text>
<text x="208" y="63.1">GPIO_DISP_B1_07</text>
<text x="226.6" y="65.6">GPIO_SD_B1_03</text>
<text x="226.6" y="63.1">GPIO_SD_B1_02</text>
<text x="226.6" y="60.6">GPIO_SD_B1_01</text>
<text x="284.2" y="65.6">GPIO_EMC_B1_08</text>
<text x="284.2" y="63.1">GPIO_EMC_B1_07</text>
<text x="284.2" y="60.6">GPIO_EMC_B1_06</text>
<text x="301.4" y="60.6">GPIO_EMC_B1_38</text>
<text x="301.4" y="63.1">GPIO_EMC_B1_39</text>
<text x="301.4" y="65.6">GPIO_EMC_B1_40</text>
<text x="351.6" y="61.8">MIMXRT1176DVMAB</text>
<text x="41.7" y="68.2">GPIO_AD_09</text>
<text x="41.7" y="70.7">GPIO_AD_10</text>
<text x="63.8" y="70.7">GPIO_AD_28</text>
<text x="63.8" y="68.2">GPIO_AD_27</text>
<text x="124.2" y="68.2">GPIO_LPSR_06</text>
<text x="124.2" y="70.7">GPIO_LPSR_07</text>
<text x="148.2" y="70.7">RTC_XTALI</text>
<text x="151.4" y="68.2">POR_B</text>
<text x="208" y="70.7">GPIO_DISP_B1_10</text>
<text x="208" y="68.2">GPIO_DISP_B1_09</text>
<text x="226.6" y="70.7">GPIO_SD_B1_05</text>
<text x="226.6" y="68.2">GPIO_SD_B1_04</text>
<text x="284.2" y="70.7">GPIO_EMC_B1_10</text>
<text x="284.2" y="68.2">GPIO_EMC_B1_09</text>
<text x="301.4" y="70.7">GPIO_EMC_B2_00</text>
<text x="301.4" y="68.2">GPIO_EMC_B1_41</text>
<text x="41.7" y="73.3">GPIO_AD_11</text>
<text x="41.7" y="75.8">GPIO_AD_12</text>
<text x="63.8" y="75.8">GPIO_AD_30</text>
<text x="63.8" y="73.3">GPIO_AD_29</text>
<text x="124.2" y="75.8">GPIO_LPSR_09</text>
<text x="124.2" y="73.3">GPIO_LPSR_08</text>
<text x="147.1" y="75.8">TEST_MODE</text>
<text x="147.4" y="73.3">RTC_XTALO</text>
<text x="208" y="73.3">GPIO_DISP_B1_11</text>
<text x="208" y="75.8">GPIO_DISP_B2_00</text>
<text x="226.6" y="75.8">GPIO_SD_B2_01</text>
<text x="226.6" y="73.3">GPIO_SD_B2_00</text>
<text x="284.2" y="73.3">GPIO_EMC_B1_11</text>
<text x="284.2" y="75.8">GPIO_EMC_B1_12</text>
<text x="301.4" y="75.8">GPIO_EMC_B2_02</text>
<text x="301.4" y="73.3">GPIO_EMC_B2_01</text>
<text x="41.7" y="78.3">GPIO_AD_13</text>
<text x="41.7" y="83.4">GPIO_AD_15</text>
<text x="41.7" y="80.9">GPIO_AD_14</text>
<text x="63.8" y="83.4">GPIO_AD_33</text>
<text x="63.8" y="78.3">GPIO_AD_31</text>
<text x="63.8" y="80.9">GPIO_AD_32</text>
<text x="124.2" y="78.3">GPIO_LPSR_10</text>
<text x="124.2" y="80.9">GPIO_LPSR_11</text>
<text x="124.2" y="83.4">GPIO_LPSR_12</text>
<text x="146.6" y="83.4">USB1_VBUS</text>
<text x="148.9" y="78.3">USB1_DN</text>
<text x="149" y="80.9">USB1_DP</text>
<text x="208" y="83.4">GPIO_DISP_B2_03</text>
<text x="208" y="80.9">GPIO_DISP_B2_02</text>
<text x="208" y="78.3">GPIO_DISP_B2_01</text>
<text x="226.6" y="80.9">GPIO_SD_B2_03</text>
<text x="226.6" y="83.4">GPIO_SD_B2_04</text>
<text x="226.6" y="78.3">GPIO_SD_B2_02</text>
<text x="284.2" y="80.9">GPIO_EMC_B1_14</text>
<text x="284.2" y="83.4">GPIO_EMC_B1_15</text>
<text x="284.2" y="78.3">GPIO_EMC_B1_13</text>
<text x="301.4" y="80.9">GPIO_EMC_B2_04</text>
<text x="301.4" y="83.4">GPIO_EMC_B2_05</text>
<text x="301.4" y="78.3">GPIO_EMC_B2_03</text>
<text x="41.7" y="88.5">GPIO_AD_17</text>
<text x="41.7" y="86">GPIO_AD_16</text>
<text x="63.8" y="88.5">GPIO_AD_35</text>
<text x="63.8" y="86">GPIO_AD_34</text>
<text x="124.2" y="88.5">GPIO_LPSR_14</text>
<text x="124.2" y="86">GPIO_LPSR_13</text>
<text x="148.9" y="86">USB2_DN</text>
<text x="149" y="88.5">USB2_DP</text>
<text x="208" y="86">GPIO_DISP_B2_04</text>
<text x="208" y="88.5">GPIO_DISP_B2_05</text>
<text x="226.6" y="86">GPIO_SD_B2_05</text>
<text x="226.6" y="88.5">GPIO_SD_B2_06</text>
<text x="284.2" y="88.5">GPIO_EMC_B1_17</text>
<text x="284.2" y="86">GPIO_EMC_B1_16</text>
<text x="301.4" y="88.5">GPIO_EMC_B2_07</text>
<text x="301.4" y="86">GPIO_EMC_B2_06</text>
<text x="49.3" y="92.3">MIMXRT1176DVMAB</text>
<text x="124.2" y="93.6">GPIO_SNVS_00</text>
<text x="124.2" y="91">GPIO_LPSR_15</text>
<text x="146.6" y="91">USB2_VBUS</text>
<text x="150" y="93.6">WAKEUP</text>
<text x="208" y="91">GPIO_DISP_B2_06</text>
<text x="208" y="93.6">GPIO_DISP_B2_07</text>
<text x="226.6" y="93.6">GPIO_SD_B2_08</text>
<text x="226.6" y="91">GPIO_SD_B2_07</text>
<text x="284.2" y="91">GPIO_EMC_B1_18</text>
<text x="284.2" y="93.6">GPIO_EMC_B1_19</text>
<text x="301.4" y="93.6">GPIO_EMC_B2_09</text>
<text x="301.4" y="91">GPIO_EMC_B2_08</text>
<text x="124.2" y="98.7">GPIO_SNVS_02</text>
<text x="124.2" y="101.2">GPIO_SNVS_03</text>
<text x="124.2" y="96.1">GPIO_SNVS_01</text>
<text x="151.9" y="98.7">XTALO</text>
<text x="152.6" y="96.1">XTALI</text>
<text x="208" y="96.1">GPIO_DISP_B2_08</text>
<text x="208" y="98.7">GPIO_DISP_B2_09</text>
<text x="208" y="101.2">GPIO_DISP_B2_10</text>
<text x="226.6" y="101.2">GPIO_SD_B2_11</text>
<text x="226.6" y="98.7">GPIO_SD_B2_10</text>
<text x="226.6" y="96.1">GPIO_SD_B2_09</text>
<text x="284.2" y="96.1">GPIO_EMC_B1_20</text>
<text x="284.2" y="98.7">GPIO_EMC_B1_21</text>
<text x="284.2" y="101.2">GPIO_EMC_B1_22</text>
<text x="301.4" y="98.7">GPIO_EMC_B2_11</text>
<text x="301.4" y="101.2">GPIO_EMC_B2_12</text>
<text x="301.4" y="96.1">GPIO_EMC_B2_10</text>
<text x="131.9" y="105">MIMXRT1176DVMAB</text>
<text x="215.7" y="105">MIMXRT1176DVMAB</text>
<text x="284.2" y="103.7">GPIO_EMC_B1_23</text>
<text x="284.2" y="106.3">GPIO_EMC_B1_24</text>
<text x="301.4" y="103.7">GPIO_EMC_B2_13</text>
<text x="301.4" y="106.3">GPIO_EMC_B2_14</text>
<text x="284.2" y="113.9">GPIO_EMC_B1_27</text>
<text x="284.2" y="111.4">GPIO_EMC_B1_26</text>
<text x="284.2" y="108.8">GPIO_EMC_B1_25</text>
<text x="301.4" y="108.8">GPIO_EMC_B2_15</text>
<text x="301.4" y="111.4">GPIO_EMC_B2_16</text>
<text x="301.4" y="113.9">GPIO_EMC_B2_17</text>
<text x="284.2" y="116.4">GPIO_EMC_B1_28</text>
<text x="284.2" y="119">GPIO_EMC_B1_29</text>
<text x="301.4" y="116.4">GPIO_EMC_B2_18</text>
<text x="301.4" y="119">GPIO_EMC_B2_19</text>
<text x="284.2" y="124.1">GPIO_EMC_B1_31</text>
<text x="284.2" y="121.5">GPIO_EMC_B1_30</text>
<text x="301.4" y="121.5">GPIO_EMC_B2_20</text>
<text x="291.9" y="127.9">MIMXRT1176DVMAB</text>
</g>
<g font-size="1.8" fill="#a90000">
<text x="37.4" y="44.2">N12</text>
<text x="37.4" y="46.7">R14</text>
<text x="75.4" y="44.2">M16</text>
<text x="75.6" y="46.7">L16</text>
<text x="119.9" y="46.7">U15</text>
<text x="120.1" y="44.2">T15</text>
<text x="158" y="44.2">N10</text>
<text x="158.7" y="46.7">P9</text>
<text x="203.8" y="46.7">D13</text>
<text x="203.9" y="44.2">E13</text>
<text x="242.5" y="46.7">B6</text>
<text x="242.6" y="44.2">A6</text>
<text x="280.7" y="46.7">F2</text>
<text x="280.7" y="44.2">F3</text>
<text x="318.7" y="44.2">D1</text>
<text x="318.8" y="46.7">E2</text>
<text x="339.7" y="46.7">B12</text>
<text x="339.8" y="44.2">A12</text>
<text x="378.4" y="46.7">B9</text>
<text x="378.5" y="44.2">A9</text>
<text x="37.4" y="51.8">P15</text>
<text x="37.4" y="49.3">R13</text>
<text x="75.5" y="49.3">K13</text>
<text x="75.5" y="51.8">K14</text>
<text x="119.9" y="49.3">H16</text>
<text x="120.5" y="51.8">N6</text>
<text x="158.6" y="49.3">M9</text>
<text x="158.7" y="51.8">R9</text>
<text x="203.8" y="49.3">D11</text>
<text x="203.9" y="51.8">E11</text>
<text x="242.6" y="49.3">A5</text>
<text x="242.6" y="51.8">A7</text>
<text x="280.6" y="49.3">G4</text>
<text x="280.7" y="51.8">E4</text>
<text x="318.8" y="49.3">E1</text>
<text x="318.8" y="51.8">F1</text>
<text x="339.8" y="49.3">A11</text>
<text x="339.8" y="51.8">A13</text>
<text x="377.9" y="51.8">A10</text>
<text x="378.5" y="49.3">A8</text>
<text x="37.3" y="54.4">M13</text>
<text x="37.4" y="59.4">N13</text>
<text x="37.4" y="56.9">P13</text>
<text x="75.5" y="54.4">K12</text>
<text x="75.6" y="59.4">L13</text>
<text x="75.7" y="56.9">J12</text>
<text x="120.6" y="56.9">P6</text>
<text x="120.6" y="54.4">R6</text>
<text x="120.7" y="59.4">T7</text>
<text x="158" y="59.4">U10</text>
<text x="158.1" y="56.9">R11</text>
<text x="158.6" y="54.4">N9</text>
<text x="203.8" y="56.9">C11</text>
<text x="203.8" y="59.4">D10</text>
<text x="203.9" y="54.4">E10</text>
<text x="241.9" y="56.9">B16</text>
<text x="241.9" y="59.4">D15</text>
<text x="242.6" y="54.4">A4</text>
<text x="280.6" y="59.4">H4</text>
<text x="280.6" y="54.4">H5</text>
<text x="280.7" y="56.9">F4</text>
<text x="318.7" y="56.9">H1</text>
<text x="318.7" y="54.4">G1</text>
<text x="318.8" y="59.4">J1</text>
<text x="339.7" y="54.4">B11</text>
<text x="339.7" y="56.9">B13</text>
<text x="377.8" y="56.9">B10</text>
<text x="378.4" y="54.4">B8</text>
<text x="37.4" y="64.5">R15</text>
<text x="37.6" y="62">T17</text>
<text x="75.4" y="62">M15</text>
<text x="75.6" y="64.5">L14</text>
<text x="120.5" y="62">N7</text>
<text x="120.5" y="64.5">N8</text>
<text x="158.6" y="62">U9</text>
<text x="158.8" y="64.5">T9</text>
<text x="203.9" y="62">E12</text>
<text x="203.9" y="64.5">A15</text>
<text x="241.9" y="64.5">B17</text>
<text x="241.9" y="62">C15</text>
<text x="280.6" y="62">H3</text>
<text x="280.7" y="64.5">F5</text>
<text x="318.7" y="64.5">K1</text>
<text x="318.8" y="62">J2</text>
<text x="37.4" y="67.1">R16</text>
<text x="37.4" y="69.6">R17</text>
<text x="75.5" y="67.1">N16</text>
<text x="75.6" y="69.6">L17</text>
<text x="120.6" y="67.1">P8</text>
<text x="120.6" y="69.6">R8</text>
<text x="158.2" y="67.1">T10</text>
<text x="158.2" y="69.6">T13</text>
<text x="203.8" y="69.6">B14</text>
<text x="203.8" y="67.1">C13</text>
<text x="241.9" y="67.1">B15</text>
<text x="242" y="69.6">A16</text>
<text x="280.7" y="69.6">A2</text>
<text x="280.7" y="67.1">A3</text>
<text x="318.7" y="69.6">K2</text>
<text x="318.8" y="67.1">L1</text>
<text x="37.4" y="72.1">P16</text>
<text x="37.4" y="74.7">P17</text>
<text x="37.5" y="77.2">L12</text>
<text x="75.4" y="72.1">M17</text>
<text x="75.5" y="74.7">K17</text>
<text x="75.7" y="77.2">J17</text>
<text x="120.5" y="72.1">U8</text>
<text x="120.6" y="74.7">P5</text>
<text x="120.6" y="77.2">R5</text>
<text x="158" y="72.1">U13</text>
<text x="158.1" y="77.2">E16</text>
<text x="158.2" y="74.7">T11</text>
<text x="203.9" y="72.1">A14</text>
<text x="204.5" y="74.7">E8</text>
<text x="204.5" y="77.2">F8</text>
<text x="241.9" y="77.2">H13</text>
<text x="242" y="74.7">J14</text>
<text x="242" y="72.1">J15</text>
<text x="280.6" y="72.1">C2</text>
<text x="280.6" y="74.7">C5</text>
<text x="280.6" y="77.2">D5</text>
<text x="318.7" y="74.7">K3</text>
<text x="318.7" y="72.1">K4</text>
<text x="318.7" y="77.2">R1</text>
<text x="37.3" y="82.3">M14</text>
<text x="37.4" y="79.8">N14</text>
<text x="75.5" y="82.3">H17</text>
<text x="75.5" y="79.8">K16</text>
<text x="120.5" y="82.3">U5</text>
<text x="120.7" y="79.8">T5</text>
<text x="158.1" y="82.3">D17</text>
<text x="158.1" y="79.8">E17</text>
<text x="204.4" y="82.3">D7</text>
<text x="204.5" y="79.8">E9</text>
<text x="242" y="79.8">E15</text>
<text x="242" y="82.3">F14</text>
<text x="280.6" y="79.8">B1</text>
<text x="280.6" y="82.3">C1</text>
<text x="318.6" y="79.8">M1</text>
<text x="318.7" y="82.3">N1</text>
<text x="37.4" y="87.4">N15</text>
<text x="37.4" y="84.8">N17</text>
<text x="75.5" y="87.4">G17</text>
<text x="75.7" y="84.8">J16</text>
<text x="120.5" y="84.8">U6</text>
<text x="120.5" y="89.9">U7</text>
<text x="120.7" y="87.4">T6</text>
<text x="158.1" y="84.8">C16</text>
<text x="158.1" y="87.4">C17</text>
<text x="158.1" y="89.9">D16</text>
<text x="204.4" y="89.9">C6</text>
<text x="204.4" y="84.8">C7</text>
<text x="204.4" y="87.4">C9</text>
<text x="241.9" y="89.9">G14</text>
<text x="242" y="84.8">E14</text>
<text x="242" y="87.4">F17</text>
<text x="280.6" y="87.4">B3</text>
<text x="280.6" y="89.9">B4</text>
<text x="280.6" y="84.8">D3</text>
<text x="318.6" y="87.4">M3</text>
<text x="318.7" y="89.9">P1</text>
<text x="318.8" y="84.8">T1</text>
<text x="120" y="95">P10</text>
<text x="120" y="92.5">R10</text>
<text x="158" y="95">U16</text>
<text x="158.8" y="92.5">T8</text>
<text x="204.4" y="95">B5</text>
<text x="204.4" y="92.5">D6</text>
<text x="241.9" y="95">H15</text>
<text x="242" y="92.5">F15</text>
<text x="280.6" y="95">C3</text>
<text x="280.6" y="92.5">C4</text>
<text x="318.7" y="92.5">N2</text>
<text x="318.7" y="95">R2</text>
<text x="119.9" y="100.1">M10</text>
<text x="120.7" y="97.5">L9</text>
<text x="158.2" y="97.5">T16</text>
<text x="204.4" y="97.5">D8</text>
<text x="204.4" y="100.1">D9</text>
<text x="241.9" y="97.5">H14</text>
<text x="242" y="100.1">F16</text>
<text x="280.6" y="100.1">H2</text>
<text x="280.6" y="97.5">G2</text>
<text x="318.6" y="100.1">M2</text>
<text x="318.8" y="97.5">L4</text>
<text x="280.6" y="102.6">B2</text>
<text x="280.7" y="107.7">J4</text>
<text x="280.7" y="105.2">J5</text>
<text x="318.6" y="105.2">M4</text>
<text x="318.7" y="102.6">K5</text>
<text x="318.8" y="107.7">L2</text>
<text x="280.6" y="112.8">G5</text>
<text x="280.7" y="110.2">J3</text>
<text x="318.7" y="110.2">P2</text>
<text x="318.8" y="112.8">T2</text>
<text x="280.7" y="115.3">E5</text>
<text x="280.7" y="117.9">E6</text>
<text x="318.7" y="115.3">N3</text>
<text x="318.7" y="117.9">U2</text>
<text x="280.6" y="122.9">D2</text>
<text x="280.7" y="120.4">E3</text>
<text x="318.7" y="120.4">R3</text>
</g>
</svg>
